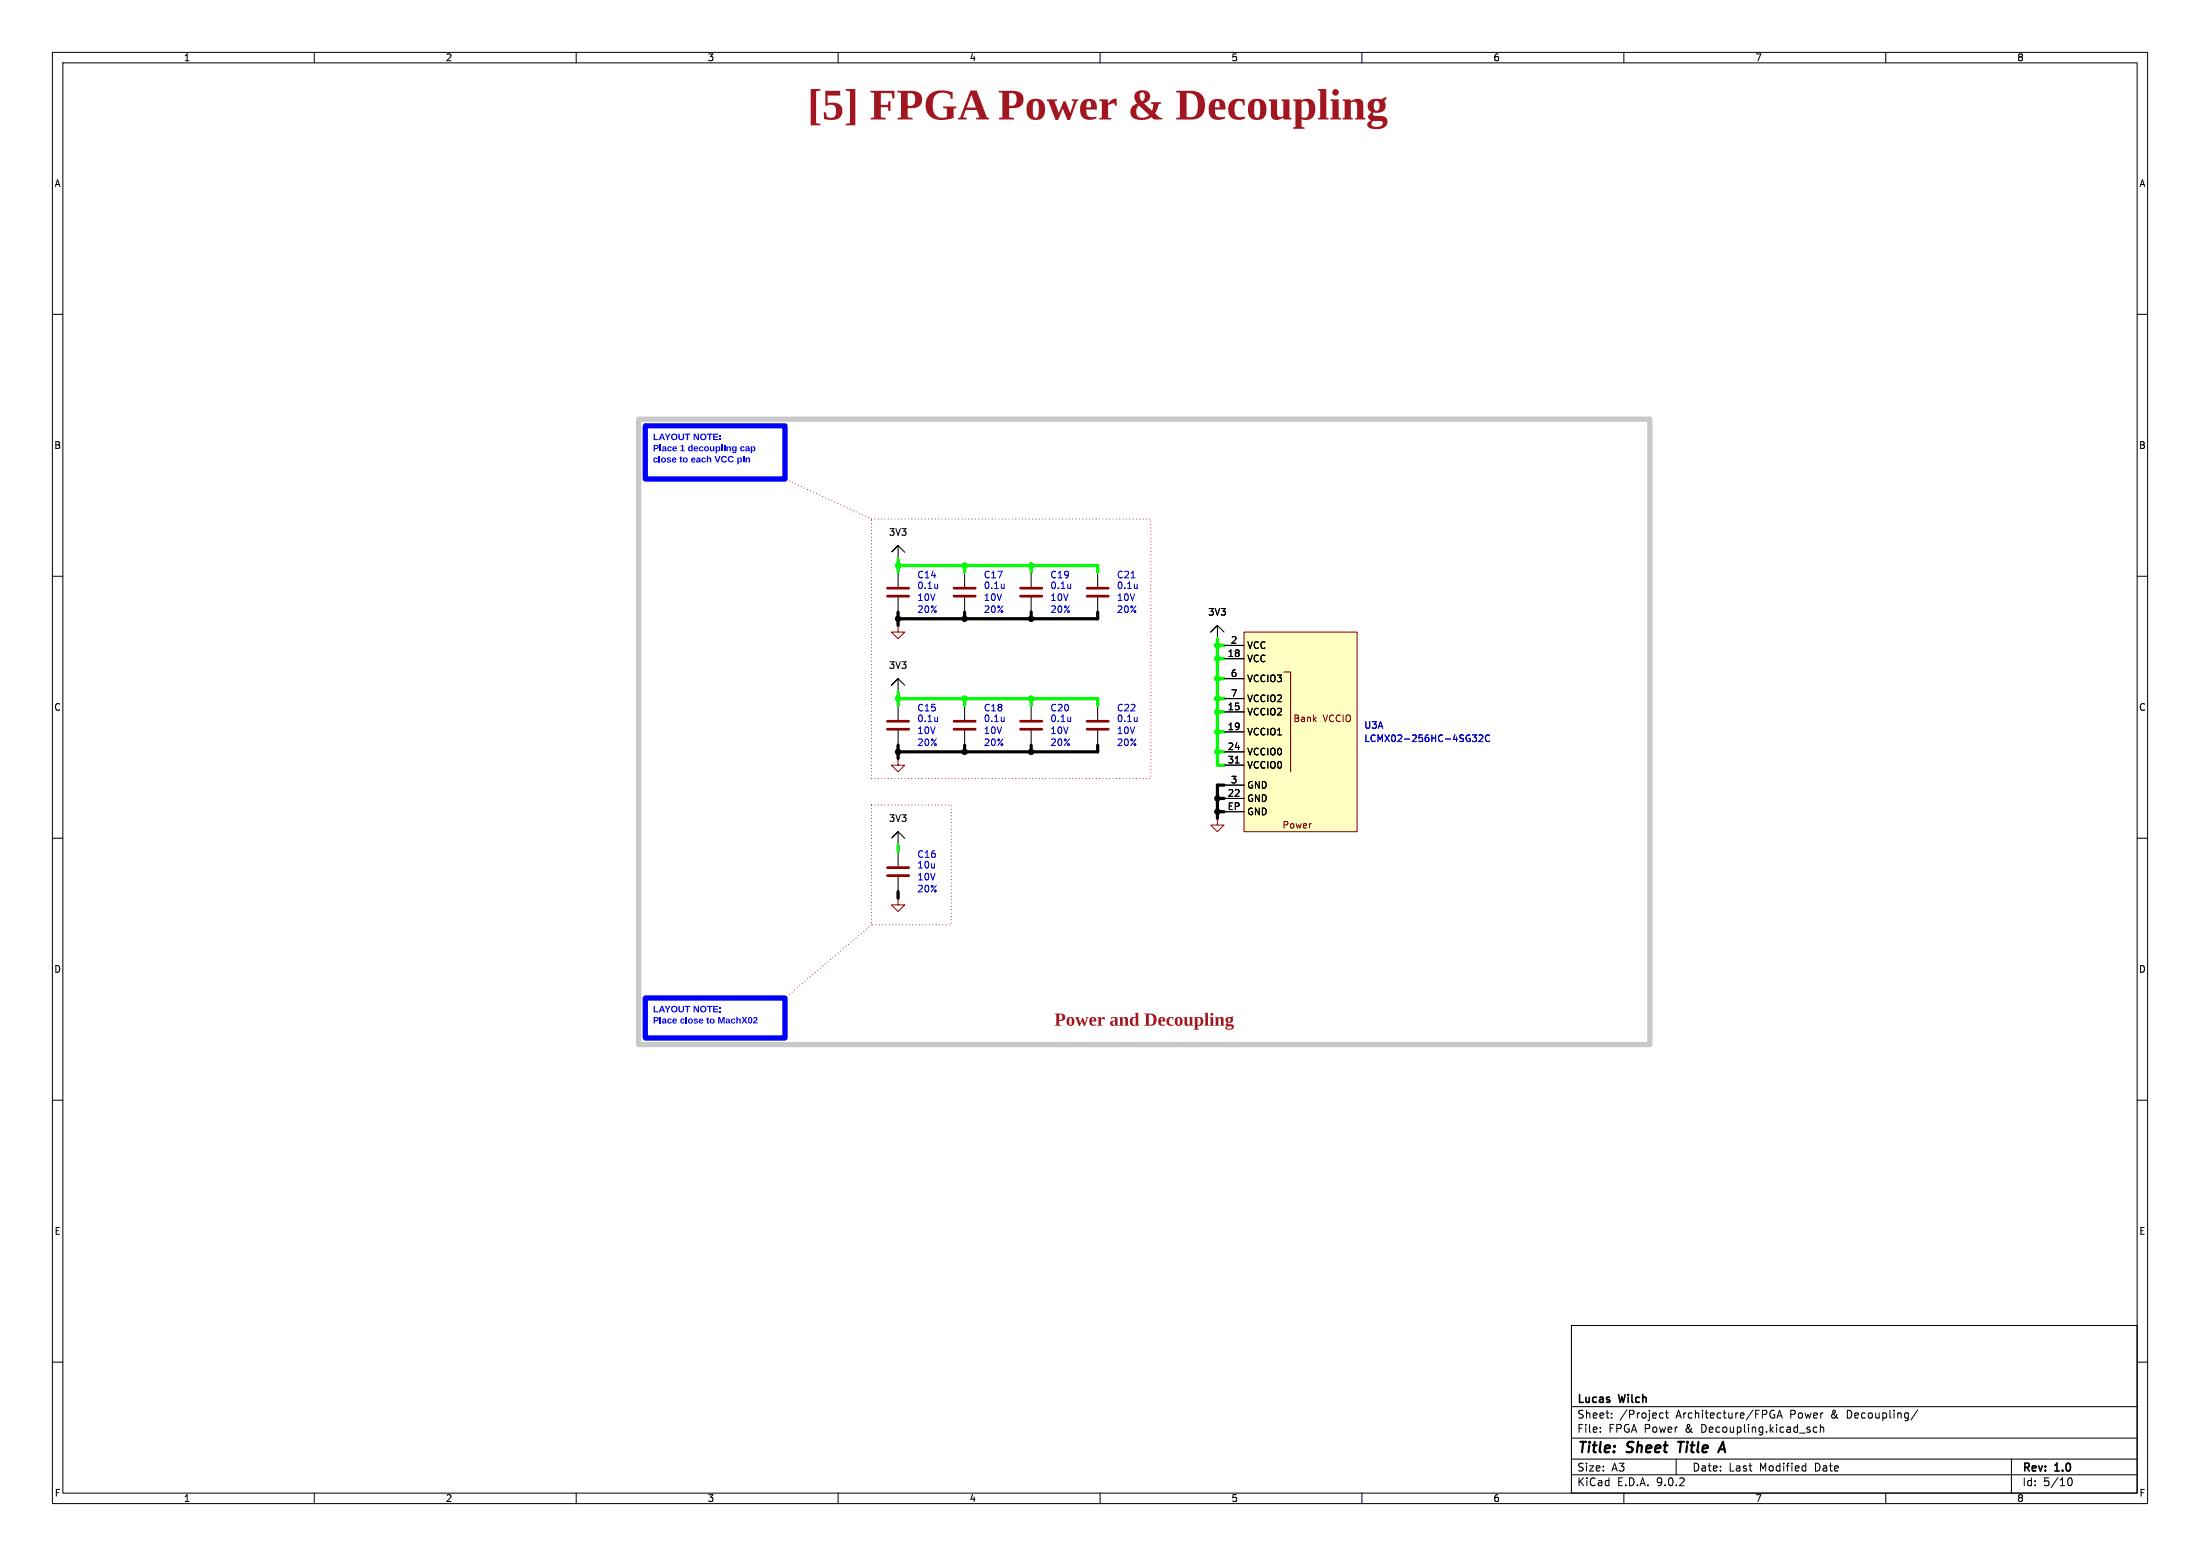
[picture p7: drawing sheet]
<svg xmlns="http://www.w3.org/2000/svg" width="420mm" height="297mm" viewBox="0 0 420 297" stroke-linecap="round" stroke-linejoin="round" font-family="sans-serif">
<g fill="none" stroke="#000" stroke-width=".19">
<path d="M10 10h400v277h-400zM12 12h396v273h-396zM60 10v2M110 10v2M160 10v2M210 10v2M260 10v2M310 10v2M360 10v2M10 60h2M408 60h2M10 110h2"/>
<path d="M408 110h2M184.1 134.6v2.8M184.1 139.4v2.8M209.5 134.6v2.8M209.5 139.4v2.8M10 160h2M232.4 156.2h.1M408 160h2M171.4 171.5h.1M171.4 162.6v2.8M171.4 167.4v2.8M172.7 160l-1.3-1.2-1.2 1.2 1.2-1.2v2.5"/>
<path d="M10 210h2M408 210h2M300 253h108v32h-108zM10 260h2M300 278.5h108M300 274.5h108M300 268.5h108M305.5 273.2v.2M305.5 272.5v.1M307.7 270.5v.2M307.7 269.8v.1M316.9 270.6h.6"/>
<path d="M316.9 269.8h.6M317.9 269.7h.6M318.2 269.2v1.3l.3 .2M320 278.5v3M338.5 270h.3l-.1 .6-.3 .1-.4-.2M338.7 269.3l-.3-.1-.4 .2M339.2 270.7l.5-1.5 .5 1.5M339.4 270.3h.7M344.3 279.8l.4 .1M344.7 279.3v1.5M346.9 272.5l-.5-.1-.2 .3 .1 .6h.6M347.5 272.5l.2-.1 .4 .1 .1 .9"/>
<path d="M347.5 271.9v1.5M366.1 269.1l-1.3 1.9M384 278.5v6.5M408 260h2M60 285v2M110 285v2M160 285v2M210 285v2M260 285v2M300 281.5h108M310 285v2M344.7 280.7l-.4 .1"/>
<path d="M360 285v2M394.7 282.7l.2-.5 .2-.1a.8 .8 0 0 1 .5 .7 .8 .8 0 0 1-.5 .8l-.2-.2-.2-.4"/>
</g>
<path d="M320.3 275.2h1.2M320.9 275.2l-.2 2M328 277.2l.9-2 .4 2M328.3 276.6h.9" fill="none" stroke="#000" stroke-width=".4"/>
<path d="M182.1 137.7h4.1M182.1 139.2h4.1M207.5 137.7h4.1M207.5 139.2h4.1M169.4 165.6h4.1M169.4 167.1h4.1" fill="none" stroke="#840000" stroke-width=".51"/>
<path d="M191.7 136.9v.8M191.7 137.6l-.1 .1M217.1 136.9v.8M217.1 137.6l-.1 .1" fill="none" stroke="#0000c2" stroke-width=".19"/>
<path d="M232.4 156.2v1.3h1.3l-1.3 1.3-1.3-1.3h1.3M171.4 171.5v1.2h1.3l-1.3 1.3-1.2-1.3h1.2" fill="none" stroke="#840000" stroke-width=".19"/>
<path d="M237.5 120.7h21.6v38.1h-21.6z" fill="#ffffc2"/>
<path d="M171.4 119.4v1.3h1.3l-1.3 1.2-1.2-1.2h1.2M237.5 120.7h21.6v38.1h-21.6zM245.1 128.3h1.3v19M171.4 144.8v1.3h1.3l-1.3 1.2-1.2-1.2h1.2" fill="none" stroke="#840000" stroke-width=".19"/>
<g fill="none" stroke="#000" stroke-width=".19">
<path d="M171.4 119.4h.1M171.4 109.2v2.8M171.4 114v2.8M172.7 105.4l-1.3-1.3-1.2 1.3 1.2-1.3v2.6M184.1 109.2v2.8M184.1 114v2.8M196.8 109.2v2.8M196.8 114v2.8M209.5 109.2v2.8M209.5 114v2.8M171.4 134.6v2.8M171.4 139.4v2.8"/>
<path d="M172.7 130.8l-1.3-1.3-1.2 1.3 1.2-1.3v2.6M196.8 134.6v2.8M196.8 139.4v2.8M233.7 120.7l-1.3-1.3-1.3 1.3 1.3-1.3v2.5M233.7 123.2h3.8M233.7 125.7h3.8M233.7 129.5h3.8M233.7 133.4h3.8M233.7 135.9h3.8M233.7 139.7h3.8M171.4 144.8h.1M233.7 143.5h3.8"/>
<path d="M233.7 146.1h3.8M233.7 149.9h3.8M233.7 152.4h3.8M233.7 154.9h3.8M235.8 145.6h.8"/>
</g>
<g fill="none" stroke="#0000c2" stroke-width=".19">
<path d="M179 111.5v.8M179 112.2l-.1 .1M191.7 111.5v.8M191.7 112.2l-.1 .1M204.4 111.5v.8M204.4 112.2l-.1 .1M215.9 110.3h.8M217.1 111.5v.8M217.1 112.2l-.1 .1M179 137.6l-.1 .1M179 136.9v.8M204.4 136.9v.8"/>
<path d="M204.4 137.6l-.1 .1M281.1 140.3h.8l-.5 .5 .4 .1v.5l-.2 .1h-.5M282.4 140.4l.4-.1 .3 .3-.8 .9h.8M284.3 140.4a.6 .6 0 0 0-.8 .4 .6 .6 0 0 0 .6 .7l.2-.1"/>
</g>
<path d="M169.4 112.3h4.1M169.4 113.8h4.1M182.1 112.3h4.1M182.1 113.8h4.1M194.8 112.3h4.1M194.8 113.8h4.1M207.5 112.3h4.1M207.5 113.8h4.1M169.4 137.7h4.1M169.4 139.2h4.1M194.8 137.7h4.1M194.8 139.2h4.1" fill="none" stroke="#840000" stroke-width=".51"/>
<path d="M166.4 99.1l-16.5-7.7M166.4 176.5l-16.5 14" fill="none" stroke="#f00" stroke-width=".19" stroke-dasharray="0 .6"/>
<g fill="none" stroke="#0f0" stroke-width=".61">
<path d="M171.4 106.7v2.5M171.4 108h38.1v1.2M184.1 108v1.2M196.8 108v1.2M171.4 133.4h38.1v1.2M171.4 132.1v2.5M184.1 133.4v1.2M196.8 133.4v1.2M232.4 133.4h1.3M232.4 121.9v24.2h1.3M232.4 123.2h1.3M232.4 129.5h1.3"/>
<path d="M232.4 135.9h1.3M232.4 125.7h1.3M232.4 139.7h1.3M232.4 143.5h1.3M171.4 161.3v1.3"/>
</g>
<path d="M171.4 116.8v2.6M184.1 116.8v1.3M196.8 116.8v1.3M209.5 116.8v1.3h-38.1M171.4 142.2v2.6M184.1 142.2v1.3M196.8 142.2v1.3M209.5 142.2v1.3h-38.1M232.4 152.4h1.3M232.4 154.9h1.3M233.7 149.9h-1.3v6.3M171.4 170.2v1.3" fill="none" stroke="#000" stroke-width=".61"/>
<path d="M123.2 81.3h26.7v10.1h-26.7z" fill="none" stroke="#00f" stroke-width="1"/>
<g fill="#00f">
<path d="M124.8 82.8h.2v1h.7v.2h-.9z"/>
<path d="M126.2 82.8h.3l.5 1.2h-.3l-.1-.3h-.5l-.1 .3h-.2l.2-.5h.5l-.1-.5-.2 .5h-.2z"/>
<path d="M126.9 82.8h.2l.3 .5 .3-.5h.3l-.4 .7v.5h-.3v-.5z"/>
<path d="M128.3 82.9a.63 .63 0 0 1 1 .1 .63 .63 0 0 1-.4 1 .63 .63 0 0 1-.8-.6h.3a.4 .4 0 0 0 .5 .3 .4 .4 0 0 0 .2-.6 .4 .4 0 0 0-.6-.1l-.1 .4h-.3z"/>
<path d="M129.5 82.8h.3v.8l.2 .2 .3-.1v-.9h.3v.7a.54 .54 0 0 1-.5 .5 .54 .54 0 0 1-.6-.5z"/>
<path d="M130.7 82.8h1.1v.2h-.4v1h-.3v-1h-.4z"/>
<path d="M132.4 82.8h.3l.5 .9v-.9h.2v1.2h-.3l-.5-.9v.9h-.2z"/>
<path d="M133.8 82.9a.63 .63 0 0 1 1 .1 .63 .63 0 0 1-.3 1 .63 .63 0 0 1-.9-.6h.3a.4 .4 0 0 0 .5 .3 .4 .4 0 0 0 .2-.6 .4 .4 0 0 0-.6-.1l-.1 .4h-.3z"/>
<path d="M135 82.8h1v.2h-.4v1h-.2v-1h-.4z"/>
<path d="M136.1 82.8h1v.2h-.7v.3h.7v.2h-.7v.3h.7v.2h-1z"/>
<path d="M137.4 83.1h.2v.2h-.2z"/>
<path d="M137.4 83.8h.2v.2h-.2z"/>
<path d="M124.8 84.9h.5a.4 .4 0 0 1 .5 .4 .4 .4 0 0 1-.5 .4h-.3v.4h-.2v-.6h.6l.1-.2-.1-.2h-.4v.4h-.2z"/>
<path d="M126 84.9h.2v1.2h-.2z"/>
<path d="M129.9 85.1l.5-.2v1.1h.3v.1h-.8v-.1h.3v-.9l-.3 .2z"/>
<path d="M131.5 85.3l.3-.1 .2 .1v-.4h.2v1.2h-.2v-.1l-.5 .1-.2-.4h.3v.2a.26 .26 0 0 0 .4-.2 .26 .26 0 0 0-.4-.2v.2h-.3z"/>
<path d="M137.7 84.9h.2v1.2h-.2z"/>
<path d="M138.2 84.9h.2v.1h-.2z"/>
<path d="M125.8 87h.2v1.3h-.2z"/>
<path d="M134.9 87h.3v.5l.2-.2 .3 .2 .1 .8h-.3v-.6l-.1-.2-.2 .2v.6h-.3z"/>
<path d="M136.4 87h.3l.3 1.1 .3-1.1h.3l-.5 1.3h-.2z"/>
<path d="M137.8 87.2l.7-.1 .3 .3h-.2a.37 .37 0 0 0-.6 0 .37 .37 0 0 0 0 .5 .37 .37 0 0 0 .6 0h.2a.64 .64 0 0 1-.9 .3 .64 .64 0 0 1-.1-1z"/>
<path d="M139.1 87.2l.6-.1 .4 .3h-.2a.37 .37 0 0 0-.6 0 .37 .37 0 0 0 0 .5 .37 .37 0 0 0 .6 0h.2a.64 .64 0 0 1-1 .3 .64 .64 0 0 1 0-1z"/>
</g>
<path d="M123.2 190.5h26.7v7.6h-26.7z" fill="none" stroke="#00f" stroke-width="1"/>
<g fill="#00f">
<path d="M124.8 192h.2v1h.7v.2h-.9z"/>
<path d="M126.2 192h.3l.5 1.2h-.3l-.1-.3h-.5l-.1 .3h-.2l.2-.5h.5l-.1-.5-.2 .5h-.2z"/>
<path d="M126.9 192h.2l.3 .5 .3-.5h.3l-.4 .7v.5h-.3v-.5z"/>
<path d="M128.3 192.1a.63 .63 0 0 1 1 .1 .63 .63 0 0 1-.4 1 .63 .63 0 0 1-.8-.6h.3a.4 .4 0 0 0 .5 .3 .4 .4 0 0 0 .2-.5 .4 .4 0 0 0-.6-.2l-.1 .4h-.3z"/>
<path d="M129.5 192h.3v.8l.2 .2 .3-.1v-.9h.3v.8a.54 .54 0 0 1-.5 .4 .54 .54 0 0 1-.6-.4z"/>
<path d="M130.7 192h1.1v.2h-.4v1h-.3v-1h-.4z"/>
<path d="M132.4 192h.3l.5 .9v-.9h.2v1.2h-.3l-.5-.9v.9h-.2z"/>
<path d="M133.8 192.1a.63 .63 0 0 1 1 .1 .63 .63 0 0 1-.3 1 .63 .63 0 0 1-.9-.6h.3a.4 .4 0 0 0 .5 .3 .4 .4 0 0 0 .2-.5 .4 .4 0 0 0-.6-.2l-.1 .4h-.3z"/>
<path d="M135 192h1v.2h-.4v1h-.2v-1h-.4z"/>
<path d="M136.1 192h1v.2h-.7v.3h.7v.2h-.7v.3h.7v.2h-1z"/>
<path d="M137.4 192.3h.2v.3h-.2z"/>
<path d="M137.4 193h.2v.2h-.2z"/>
<path d="M124.8 194.1h.5a.4 .4 0 0 1 .5 .4 .4 .4 0 0 1-.5 .4h-.3v.5h-.2v-.7h.6l.1-.2-.1-.1-.4-.1v.4h-.2z"/>
<path d="M126 194.1h.2v1.3h-.2z"/>
<path d="M126.5 194.5l.3-.1 .3 .1 .2 .8h-.2l-.1-.1-.5 .2-.1-.3h.2a.16 .16 0 0 0 .3 .1 .16 .16 0 0 0 0-.3 .18 .18 0 0 0-.3 .2h-.2v-.2l.5-.1v-.1l-.1-.1-.4 .1z"/>
<path d="M127.5 194.5l.5-.1 .2 .3-.2-.1a.26 .26 0 0 0-.4 .3 .26 .26 0 0 0 .4 .2l.2-.1a.47 .47 0 0 1-.7 .3 .47 .47 0 0 1 0-.8z"/>
<path d="M128.5 194.5l.4-.1 .3 .2v.3h-.6l.2 .3 .4-.1-.3 .3a.45 .45 0 0 1-.5-.6h.6l-.2-.2-.2 .2h-.2z"/>
<path d="M130 194.5l.5-.1 .2 .3-.3-.1a.26 .26 0 0 0-.3 .3 .26 .26 0 0 0 .3 .2l.3-.1a.47 .47 0 0 1-.7 .3 .47 .47 0 0 1 0-.8z"/>
<path d="M130.9 194.1h.2v1.3h-.2z"/>
<path d="M131.5 194.5a.49 .49 0 0 1 .7 .1 .49 .49 0 0 1-.2 .7 .49 .49 0 0 1-.7-.4h.3v.2a.26 .26 0 0 0 .4-.2 .26 .26 0 0 0-.4-.2v.2h-.3z"/>
<path d="M132.5 194.5h.6l.1 .2-.4-.1-.1 .1 .4 .2a.4 .4 0 0 1-.2 .5 .4 .4 0 0 1-.5-.3h.6l-.5-.3z"/>
<path d="M133.5 194.5l.4-.1 .3 .2 .1 .3h-.6l.1 .3 .4-.1-.3 .3a.45 .45 0 0 1-.5-.6h.6l-.2-.2-.1 .2h-.3z"/>
<path d="M135 194.2h.2v.2h.2v.2h-.2v.5l.2 .1a.22 .22 0 0 1-.3 .2 .22 .22 0 0 1-.1-.3l-.2-.7z"/>
<path d="M135.6 194.5a.49 .49 0 0 1 .8 .1 .49 .49 0 0 1-.3 .7 .49 .49 0 0 1-.6-.4h.2l.1 .2a.26 .26 0 0 0 .4-.2 .26 .26 0 0 0-.4-.2l-.1 .2h-.2z"/>
<path d="M137.1 194.1h.3l.3 .9 .3-.9h.3v1.3h-.2v-1.1l-.3 1.1h-.2l-.3-1.1v1.1h-.2z"/>
<path d="M138.6 194.5l.4-.1 .2 .1 .3 .8h-.3l-.1-.1-.4 .2-.2-.3h.3a.16 .16 0 0 0 .2 .1 .16 .16 0 0 0 0-.3 .16 .16 0 0 0-.2 .2h-.3l.1-.2 .5-.1v-.1l-.1-.1-.4 .1z"/>
<path d="M139.6 194.5l.5-.1 .3 .3-.3-.1a.26 .26 0 0 0-.3 .3 .26 .26 0 0 0 .3 .2l.3-.1a.47 .47 0 0 1-.7 .3 .47 .47 0 0 1-.1-.8z"/>
<path d="M140.6 194.1h.2v.5l.2-.2 .4 .1v.9h-.2v-.7l-.2-.1-.2 .2v.6h-.2z"/>
<path d="M141.6 194.1h.2l.3 .5 .3-.5h.3l-.4 .6 .4 .7h-.3l-.3-.5-.3 .5h-.3l.5-.7z"/>
<path d="M142.9 194.2l.2-.1a.63 .63 0 0 1 .5 .6 .63 .63 0 0 1-.5 .7l-.2-.2-.1-.5h.2l.1 .4 .2 .1 .1-.7-.3-.2-.1 .4h-.2z"/>
<path d="M143.9 194.2a.43 .43 0 0 1 .7 .1 .43 .43 0 0 1-.4 .7l-.2 .2h.6v.2h-.8v-.3l.5-.6-.1-.2-.2 .2h-.2z"/>
</g>
<path d="M166.4 99.1h53.3v49.5h-53.3zM166.4 153.7h15.2v22.8h-15.2z" fill="none" stroke="#f00" stroke-width=".19" stroke-dasharray="0 .6"/>
<path d="M121.9 80h193.1v119.4h-193.1z" fill="none" stroke="#c8c8c8" stroke-width="1"/>
<g fill="none" stroke="#000" stroke-width=".19">
<path d="M233.7 123.2h3.8M233.7 125.7h3.8M233.7 129.5h3.8M233.7 133.4h3.8M233.7 135.9h3.8M233.7 139.7h3.8M232.4 156.2h.1M233.7 143.5h3.8M233.7 146.1h3.8M233.7 149.9h3.8M233.7 152.4h3.8M233.7 154.9h3.8"/>
<path d="M235.8 145.6h.8"/>
</g>
<path d="M281.1 140.3h.8l-.5 .5 .4 .1v.5l-.2 .1h-.5M282.4 140.4l.4-.1 .3 .3-.8 .9h.8M284.3 140.4a.6 .6 0 0 0-.8 .4 .6 .6 0 0 0 .6 .7l.2-.1" fill="none" stroke="#0000c2" stroke-width=".19"/>
<g fill="#000" stroke="#000" stroke-width=".19">
<circle cx="171.5" cy="118.1" r=".52"/>
<circle cx="184.2" cy="118.1" r=".52"/>
<circle cx="196.9" cy="118.1" r=".52"/>
<circle cx="171.5" cy="143.5" r=".52"/>
<circle cx="184.2" cy="143.5" r=".52"/>
<circle cx="196.9" cy="143.5" r=".52"/>
<circle cx="232.4" cy="152.4" r=".52"/>
<circle cx="232.4" cy="154.9" r=".52"/>
</g>
<g fill="#0f0" stroke="#0f0" stroke-width=".19">
<circle cx="232.4" cy="143.5" r=".52"/>
<circle cx="232.4" cy="135.9" r=".52"/>
<circle cx="232.4" cy="125.7" r=".52"/>
<circle cx="232.4" cy="123.2" r=".52"/>
<circle cx="232.4" cy="133.4" r=".52"/>
<circle cx="232.4" cy="129.5" r=".52"/>
<circle cx="232.4" cy="139.7" r=".52"/>
<circle cx="196.9" cy="108" r=".52"/>
<circle cx="171.5" cy="108" r=".52"/>
<circle cx="171.5" cy="133.4" r=".52"/>
<circle cx="196.9" cy="133.4" r=".52"/>
<circle cx="184.2" cy="133.4" r=".52"/>
<circle cx="184.2" cy="108" r=".52"/>
</g>
<text font-size="8.4" fill="#a21622" x="154.1" y="25">[5] FPGAPower&amp; Decoupling</text>
<text font-size="3.5" fill="#a21622" x="201.3" y="196.2">PowerandDecoupling</text>
<g font-size="2.8">
<text x="301" y="277.9">Title:</text>
<text x="310.6" y="277.9">Sheet</text>
<text x="321.3" y="277.9">Title</text>
</g>
<g font-size="2.1">
<text x="301" y="268.2">Lucas</text>
<text x="309.2" y="268.2">Wilch</text>
<text x="301" y="273.7">File:</text>
<text x="301" y="271">Sheet:</text>
<text x="307.1" y="273.7">FPGA Power</text>
<text x="309.2" y="271">/Project</text>
<text x="320" y="271">Architecture/FPGA</text>
<text x="321.9" y="273.7">&amp;</text>
<text x="325" y="273.7">Decoupling.kicad_sch</text>
<text x="341.9" y="271">Power</text>
<text x="349.8" y="271">&amp;</text>
<text x="353" y="271">Decoupling/</text>
<text x="301" y="281.1">Size:</text>
<text x="307.6" y="281.1">A3</text>
<text x="323" y="281.1">Date:</text>
<text x="330" y="281.1">Last</text>
<text x="335.9" y="281.1">Modified</text>
<text x="346.6" y="281.1">Date</text>
<text x="386" y="281.3">Rev:</text>
<text x="392.4" y="281.3">1.0</text>
<text x="301" y="283.9">KiCad</text>
<text x="308.7" y="283.9">E.D.A.</text>
<text x="316.3" y="283.9">9.0.2</text>
<text x="386" y="283.9">Id:</text>
<text x="390.1" y="283.9">5/10</text>
</g>
<g font-size="1.8">
<text x="35" y="11.9">1</text>
<text x="85" y="11.9">2</text>
<text x="135" y="11.9">3</text>
<text x="185" y="11.9">4</text>
<text x="235" y="11.9">5</text>
<text x="285" y="11.9">6</text>
<text x="335" y="11.9">7</text>
<text x="385" y="11.9">8</text>
<text x="10.3" y="35.9">A</text>
<text x="408.3" y="35.9">A</text>
<text x="10.3" y="85.9">B</text>
<text x="408.2" y="85.9">B</text>
<text x="169.6" y="102.5">3V3</text>
<text x="230.5" y="117.7">3V3</text>
<text x="234.3" y="125.5">18</text>
<text x="234.9" y="122.9">2</text>
<text x="238" y="124.1">VCC</text>
<text x="169.6" y="127.9">3V3</text>
<text x="234.9" y="129.3">6</text>
<text x="238" y="126.6">VCC</text>
<text x="238" y="130.4">VCCIO3</text>
<text x="10.3" y="135.9">C</text>
<text x="234.3" y="135.6">15</text>
<text x="234.9" y="133.1">7</text>
<text x="238" y="134.2">VCCIO2</text>
<text x="238" y="136.8">VCCIO2</text>
<text x="408.2" y="135.9">C</text>
<text x="234.3" y="139.4">19</text>
<text x="234.3" y="143.3">24</text>
<text x="238" y="140.6">VCCIO1</text>
<text x="234.3" y="145.8">31</text>
<text x="234.9" y="149.6">3</text>
<text x="238" y="144.4">VCCIO0</text>
<text x="238" y="146.9">VCCIO0</text>
<text x="234.3" y="152.1">22</text>
<text x="234.3" y="154.7">EP</text>
<text x="238" y="150.7">GND</text>
<text x="238" y="153.3">GND</text>
<text x="238" y="155.8">GND</text>
<text x="169.6" y="157.1">3V3</text>
<text x="10.3" y="185.9">D</text>
<text x="408.2" y="185.9">D</text>
<text x="10.3" y="235.9">E</text>
<text x="408.3" y="235.9">E</text>
<text x="10.3" y="285.9">F</text>
<text x="35" y="286.9">1</text>
<text x="85" y="286.9">2</text>
<text x="135" y="286.9">3</text>
<text x="185" y="286.9">4</text>
<text x="235" y="286.9">5</text>
<text x="285" y="286.9">6</text>
<text x="335" y="286.9">7</text>
<text x="385" y="286.9">8</text>
<text x="408.3" y="285.9">F</text>
</g>
<g font-size="1.8" fill="#00f">
<text x="124.6" y="86.9">Place 1 decoupling cap</text>
<text x="124.6" y="89">close to each VCC pin</text>
</g>
<g font-size="1.8" fill="#0000c2">
<text x="175" y="110.6">C14</text>
<text x="175" y="112.6">0.1u</text>
<text x="187.7" y="110.6">C17</text>
<text x="187.7" y="112.6">0.1u</text>
<text x="200.4" y="110.6">C19</text>
<text x="200.4" y="112.6">0.1u</text>
<text x="213.1" y="110.6">C21</text>
<text x="213.1" y="112.6">0.1u</text>
<text x="175" y="117.2">20%</text>
<text x="175" y="114.9">10V</text>
<text x="187.7" y="117.2">20%</text>
<text x="187.7" y="114.9">10V</text>
<text x="200.4" y="117.2">20%</text>
<text x="200.4" y="114.9">10V</text>
<text x="213.1" y="117.2">20%</text>
<text x="213.1" y="114.9">10V</text>
<text x="175" y="136">C15</text>
<text x="187.7" y="136">C18</text>
<text x="200.4" y="136">C20</text>
<text x="213.1" y="136">C22</text>
<text x="175" y="138">0.1u</text>
<text x="175" y="142.6">20%</text>
<text x="175" y="140.3">10V</text>
<text x="187.7" y="138">0.1u</text>
<text x="187.7" y="142.6">20%</text>
<text x="187.7" y="140.3">10V</text>
<text x="200.4" y="138">0.1u</text>
<text x="200.4" y="142.6">20%</text>
<text x="200.4" y="140.3">10V</text>
<text x="213.1" y="138">0.1u</text>
<text x="213.1" y="142.6">20%</text>
<text x="213.1" y="140.3">10V</text>
<text x="260.4" y="139.3">U3A</text>
<text x="260.4" y="141.8">LCMX02-256HC-4SG32C</text>
<text x="175" y="163.9">C16</text>
<text x="175" y="166">10u</text>
<text x="175" y="170.5">20%</text>
<text x="175" y="168.2">10V</text>
</g>
<g font-size="1.8" fill="#840000">
<text x="246.8" y="138">Bank</text>
<text x="252.6" y="138">VCCIO</text>
<text x="244.7" y="158.3">Power</text>
</g>
</svg>
